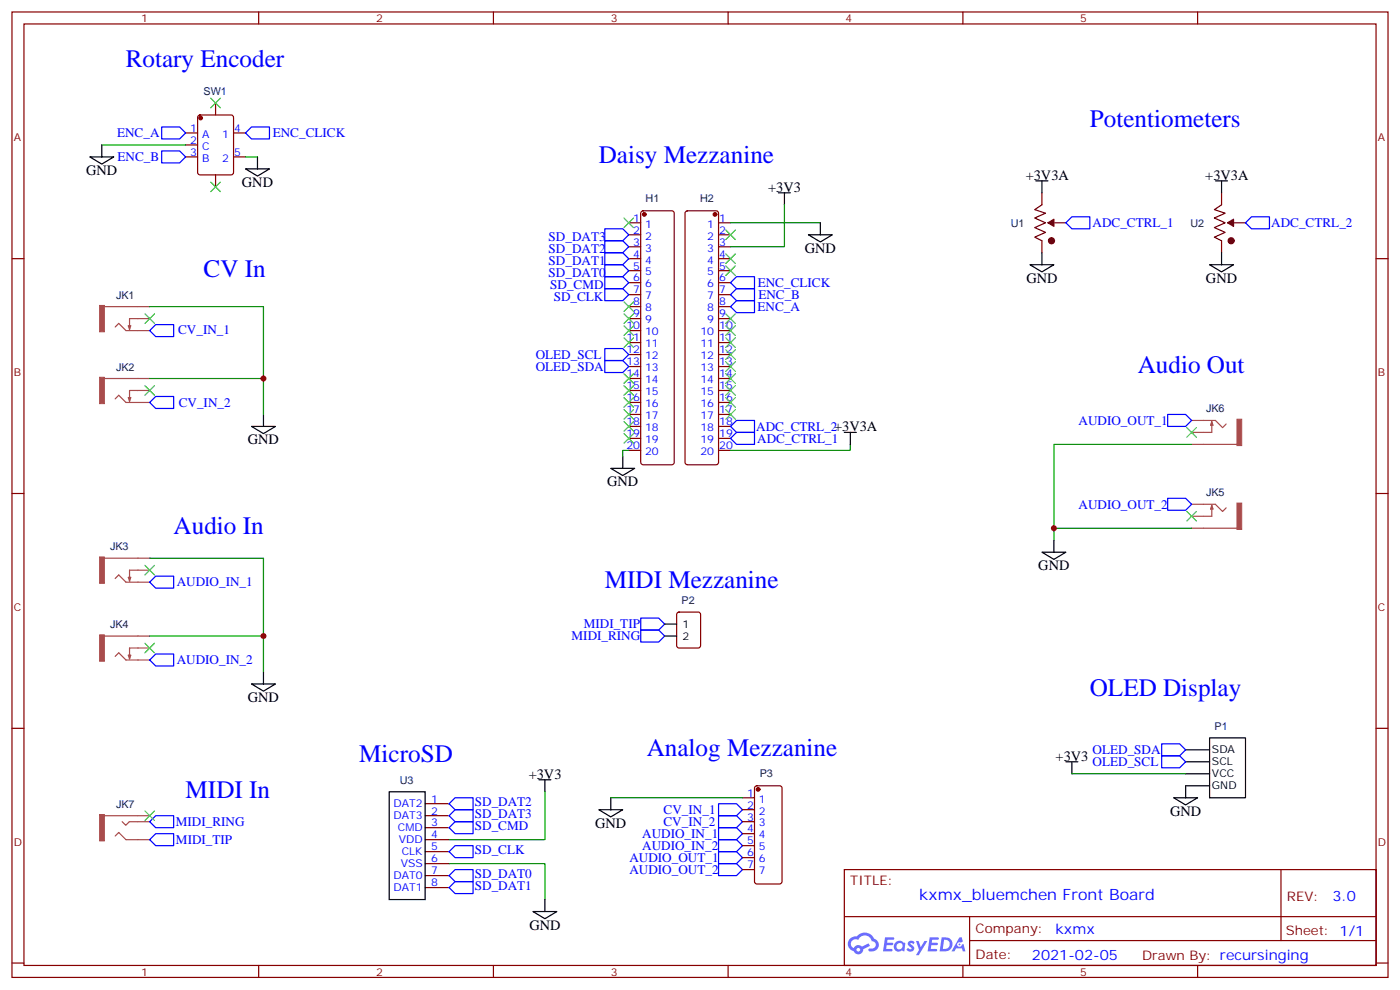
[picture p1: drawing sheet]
<svg xmlns="http://www.w3.org/2000/svg" width="412mm" height="292mm" viewBox="0 0 412 292" stroke-linecap="round" stroke-linejoin="round" font-family="sans-serif">
<g fill="none" stroke="#870000" stroke-width=".35">
<path d="M3.5 3.5h405.4v284.4h-405.4zM7.1 7.1h398.2v277.2h-398.2zM76.2 3.5v3.6M145.3 3.5v3.6M214.5 3.5v3.6M283.6 3.5v3.6M352.8 3.5v3.6M3.5 76.2h3.6M405.3 76.2h3.6M3.5 145.3h3.6M405.3 145.3h3.6M3.5 214.5h3.6"/>
<path d="M405.3 214.5h3.6M248.7 256.1h156.6v28.2h-156.6zM377.3 256.1v20.9M248.7 270h156.5M285.6 277h119.6M285.6 270v14.1M3.5 283.6h3.6M76.2 284.3v3.6M145.3 284.3v3.6M214.5 284.3v3.6M283.6 284.3v3.6M352.8 284.3v3.6"/>
<path d="M405.3 283.6h3.6"/>
</g>
<g fill="#5487ff">
<path d="M267.7 277.3a1.22 1.22 0 0 1 1.7 .3l-.4 .5a.47 .47 0 0 0-.3-.4 .47 .47 0 0 0-.5 .2l.1 .3a1.14 1.14 0 0 1 .8 1.7 1.14 1.14 0 0 1-1.9 0l-.2-.2 .5-.5 .7 .4a.29 .29 0 0 0 .3-.3 .29 .29 0 0 0-.2-.3 1.04 1.04 0 0 1-.6-1.7z"/>
<path d="M260.7 276h2.4l.3 .2-.2 .5-1.8 .1-.1 .8h1.5l.3 .4-.3 .4h-1.6l-.2 1.1h1.7l.2 .3-.2 .3-2.6 .1z"/>
<path d="M273.8 276h2.4l.3 .2-.1 .5-1.8 .1-.2 .8h1.6l.3 .4-.4 .4h-1.6l-.1 1.1h1.7l.2 .3-.2 .3-2.6 .1z"/>
<path d="M282.6 276.1h.7l.3 1.2-.6 .3a.69 .69 0 0 0-1 .3 .69 .69 0 0 0 .4 1 .69 .69 0 0 0 .9-.7l.5-.2 .6 2.2h-.8l-.2-.9h-1.8l-.5 .9h-.8z"/>
<path d="M269.8 277.1h.8l.6 1.8 1.1-1.8h.9l-2.6 4.2h-.8l.9-1.5z"/>
<path d="M277.4 276.1l-.6 4.1h1.3a2.11 2.11 0 0 0 2.5-2.1 2.11 2.11 0 0 0-2.5-2zM278.1 276.8a1.39 1.39 0 0 1 1.7 1.4 1.39 1.39 0 0 1-1.8 1.3h-.3z"/>
<path d="M263.7 277.7a1.54 1.54 0 0 0-.1 2.1 1.54 1.54 0 0 0 2.2 .2l.6 .2 .3-2.3-.2-.2-.4-.1a1.49 1.49 0 0 0-2.4 .1zM264 278.7a.94 .94 0 0 1 1.8 0 .94 .94 0 0 1-1.8 0z"/>
<path d="M250.4 276.4a2.18 2.18 0 0 0 1.1 3.7 1.44 1.44 0 0 0 1.6 1 1.44 1.44 0 0 0 1.2-1.5l2-1-.5-.8-1.9 1a1.47 1.47 0 0 0-2.4 .4 1.39 1.39 0 0 1-.7-1.9 1.39 1.39 0 0 1 2-.5 2.12 2.12 0 0 1 2.2-1.3 2.12 2.12 0 0 1 1.9 1.7 1.14 1.14 0 0 1 1.1 1.4 1.14 1.14 0 0 1-1.7 .8 .43 .43 0 0 0-.5 .3 .43 .43 0 0 0 .4 .5 1.98 1.98 0 0 0 2.5-1.2 1.98 1.98 0 0 0-1.2-2.5 3.1 3.1 0 0 0-5.3-.7l-.9 .1zM252.3 279.7a.55 .55 0 0 1 1.1 0 .55 .55 0 0 1-1.1 0z"/>
<circle cx="282.6" cy="278.1" r=".26"/>
</g>
<g fill="none" stroke="#a64a4a" stroke-width=".35">
<path d="M30.7 90.3h13.4M33.9 96.3l1.1-1.1 2.1 2.2h7M37.8 96h.7l-.3 1zM44.1 93.8h-5.9v3.2M30.7 111.5h13.4M33.9 117.5l1.1-1.1 2.1 2.1h7M37.8 117.1h.7l-.3 1.1zM44.1 115h-5.9v3.2M351 123.8h7l2.1 2.1 1.1-1M351 130.9h13.4M357 124.2v3.2h-6M357 124.2l.3 1h-.7z"/>
<path d="M351 148.5h7l2.1 2.1 1.1-1M351 155.6h13.4M357 148.9v3.1h-6M357 148.9l.3 1h-.7zM30.7 164.4h13.4M33.9 170.4l1.1-1.1 2.1 2.1h7M37.8 170h.7l-.3 1.1zM44.1 167.9h-5.9v3.2M30.7 187.3h13.4M33.9 193.3l1.1-1 2.1 2.1h7M37.8 193h.7l-.3 1zM44.1 190.9h-5.9v3.1"/>
<path d="M30.7 240.2h13.4M33.9 246.2l1.1-1 2.1 2.1h7M36 242l1 1.1 1.1-1.1h6"/>
</g>
<g fill="#a64a4a" stroke="#a64a4a" stroke-width=".29">
<path d="M29.3 90h1.4v7.7h-1.4z"/>
<path d="M29.3 111.1h1.4v7.8h-1.4z"/>
<path d="M29.3 164h1.4v7.8h-1.4z"/>
<path d="M29.3 187h1.4v7.7h-1.4z"/>
<path d="M29.3 239.9h1.4v7.8h-1.4z"/>
<path d="M364.4 123.5h1.4v7.7h-1.4z"/>
<path d="M364.4 148.2h1.4v7.7h-1.4z"/>
</g>
<g fill="none" stroke="#870000" stroke-width=".35">
<path d="M306.9 56.8v3.5M185.2 65.6h3.5M185.2 69.1h3.5M185.2 72.7h3.5M185.2 76.2h3.5M185.2 79.7h3.5M189 62.3l.4-.2h8.5l.5 .2 .2 .5v73.4l-.2 .5-.5 .2h-8.5l-.5-.3-.2-.4v-73.4zM202 62.3l.5-.2h8.5l.5 .2 .2 .5v73.4l-.3 .5-.4 .2h-8.5l-.5-.3-.2-.4v-73.4zM211.7 65.6h3.5M211.7 69.1h3.5M211.7 72.7h3.5M211.7 76.2h3.5"/>
<path d="M211.7 79.7h3.5M306.9 70.9v3.5M310.4 65.6h3.6M185.2 83.3h3.5M185.2 86.8h3.5M185.2 90.3h3.5M185.2 93.8h3.5M185.2 97.4h3.5M211.7 83.3h3.5M211.7 86.8h3.5M211.7 90.3h3.5M211.7 93.8h3.5"/>
<path d="M211.7 97.4h3.5M185.2 100.9h3.5M185.2 104.4h3.5M185.2 108h3.5M185.2 111.5h3.5M185.2 115h3.5M185.2 118.5h3.5M211.7 100.9h3.5M211.7 104.4h3.5M211.7 108h3.5M211.7 111.5h3.5M211.7 115h3.5"/>
<path d="M211.7 118.5h3.5M185.2 122.1h3.5M185.2 125.6h3.5M185.2 129.1h3.5M185.2 132.6h3.5M211.7 122.1h3.5M211.7 125.6h3.5M211.7 129.1h3.5M211.7 132.6h3.5M218.7 234.9h3.5M218.7 238.5h3.5M222.5 231.6l.5-.2h6.7l.6 .5 .1 27.7-.5 .7-6.9 .1-.7-.5-.1-27.8z"/>
<path d="M218.7 242h3.5M218.7 245.5h3.5M218.7 249.1h3.5M218.7 252.6h3.5M218.7 256.1h3.5"/>
</g>
<g fill="#870000" stroke="#870000" stroke-width=".35">
<circle cx="210.6" cy="63.1" r=".53"/>
<circle cx="189.8" cy="63.1" r=".53"/>
<circle cx="223.3" cy="232.5" r=".53"/>
</g>
<g fill="none" stroke="#3c3" stroke-width=".35">
<path d="M213.8 78.3l2.8 2.8M213.8 74.8l2.8 2.8M216.6 78.3l-2.8 2.8M216.6 74.8l-2.8 2.8M183.8 99.5l2.8 2.8M183.8 96l2.8 2.8M183.8 92.4l2.8 2.8M183.8 88.9l2.8 2.8M186.6 99.5l-2.8 2.8M186.6 96l-2.8 2.8M186.6 92.4l-2.8 2.8M186.6 88.9l-2.8 2.8"/>
<path d="M213.8 99.5l2.8 2.8M213.8 96l2.8 2.8M213.8 92.4l2.8 2.8M216.6 99.5l-2.8 2.8M216.6 96l-2.8 2.8M216.6 92.4l-2.8 2.8M183.8 110.1l2.8 2.8M186.6 110.1l-2.8 2.8M213.8 113.6l2.8 2.8M213.8 110.1l2.8 2.8M213.8 103l2.8 2.8M213.8 117.1l2.8 2.8"/>
<path d="M213.8 106.5l2.8 2.9M216.6 113.6l-2.8 2.8M216.6 110.1l-2.8 2.8M216.6 103l-2.8 2.8M216.6 117.1l-2.8 2.8M216.6 106.5l-2.8 2.9M213.8 120.7l2.8 2.8M216.6 120.7l-2.8 2.8"/>
</g>
<path d="M215.2 65.6h26.5M185.2 132.6h-1.8v1.8M250.5 130.9v1.7h-35.3" fill="none" stroke="#008700" stroke-width=".35"/>
<path d="M238.1 69.1h7.1l-3.5 2.2zM241.7 65.6v3.5M179.9 137.9h7.1l-3.6 2.2zM183.4 134.4v3.5M248.7 127.4h3.5M250.5 127.4v3.5" fill="none" stroke="#000" stroke-width=".35"/>
<g fill="none" stroke="#00f" stroke-width=".35">
<path d="M44.1 97.4l1.8-1.8h5.3v3.5h-5.3zM44.1 118.5l1.8-1.7h5.3v3.5h-5.3zM215.2 129.1l1.8-1.7h5.2v3.5h-5.2zM215.2 125.6l1.8-1.8h5.2v3.6h-5.2zM344 122.1h5.2l1.8 1.7-1.8 1.8h-5.2zM344 146.8h5.2l1.8 1.7-1.8 1.8h-5.2zM44.1 171.4l1.8-1.7h5.3v3.5h-5.3zM44.1 194.4l1.8-1.8h5.3v3.5h-5.3zM211.7 236.7h5.3l1.7 1.8-1.7 1.7h-5.3zM44.1 247.3l1.8-1.8h5.3v3.6h-5.3zM44.1 242l1.8-1.8h5.3v3.6h-5.3zM211.7 240.2h5.3l1.7 1.8-1.7 1.8h-5.3z"/>
<path d="M211.7 254.4h5.3l1.7 1.7-1.7 1.8h-5.3zM211.7 250.8h5.3l1.7 1.8-1.7 1.8h-5.3zM211.7 247.3h5.3l1.7 1.8-1.7 1.7h-5.3zM211.7 243.8h5.3l1.7 1.7-1.7 1.8h-5.3z"/>
</g>
<circle cx="309.7" cy="70.9" r=".88" fill="#600" stroke="#600" stroke-width=".35"/>
<path d="M306.9 60.3l-2.1 1.4 3.2 1.1-3.2 1.4 3.2 1.4-3.2 1.4 3.2 1.4-3.2 1.5 2.1 1" fill="none" stroke="#600" stroke-width=".35"/>
<path d="M308.7 65.6l1.7-1v2.1z" fill="#600" stroke="#603" stroke-width=".35"/>
<path d="M359.8 56.8v3.5M359.8 70.9v3.5M363.4 65.6h3.5" fill="none" stroke="#870000" stroke-width=".35"/>
<circle cx="362.7" cy="70.9" r=".88" fill="#600" stroke="#600" stroke-width=".35"/>
<path d="M359.8 60.3l-2.1 1.4 3.2 1.1-3.2 1.4 3.2 1.4-3.2 1.4 3.2 1.4-3.2 1.5 2.1 1" fill="none" stroke="#600" stroke-width=".35"/>
<path d="M361.6 65.6l1.8-1v2.1z" fill="#600" stroke="#603" stroke-width=".35"/>
<g fill="none" stroke="#000" stroke-width=".35">
<path d="M26.5 46.2h7l-3.5 2.1zM30 42.7v3.5M72.3 49.7h7.1l-3.6 2.2zM75.8 46.2v3.5M229.3 56.8h3.5M231.1 56.8v3.5M305.2 53.3h3.5M306.9 53.3v3.5M358.1 53.3h3.5M359.8 53.3v3.5M303.4 78h7l-3.5 2.1zM306.9 74.4v3.6"/>
<path d="M356.3 78h7.1l-3.6 2.1zM359.8 74.4v3.6M74.1 125.6h7l-3.5 2.1zM77.6 122.1v3.5M310.4 159.1v3.5M306.9 162.6h7.1l-3.6 2.1zM77.6 197.9v3.5M195.8 183.8h3.5M195.8 187.3h3.5M74.1 201.4h7l-3.5 2.2zM356.3 217.3h10.6v17.6h-10.6zM114.7 233.2h10.5v31.7h-10.5z"/>
<path d="M158.7 229.7h3.6M160.5 229.7v3.5M176.4 238.5h7l-3.5 2.1zM179.9 234.9v3.6M314 224.4h3.5M315.7 224.4v3.5M345.7 234.9h7.1l-3.6 2.2zM349.2 227.9h7.1M349.2 224.4h7.1M349.2 220.8h7.1M356.3 231.4h-7.1v3.5M157 268.5h7l-3.5 2.1z"/>
<path d="M160.5 264.9v3.6"/>
</g>
<g fill="none" stroke="#00f" stroke-width=".35">
<path d="M47.6 37.4h5.3l1.8 1.8-1.8 1.7h-5.3zM72.3 39.2l1.8-1.8h5.3v3.5h-5.3zM47.6 44.5h5.3l1.8 1.7-1.8 1.8h-5.3zM178.2 70.9h5.2l1.8 1.8-1.8 1.7h-5.2zM178.2 67.4h5.2l1.8 1.7-1.8 1.8h-5.2zM178.2 78h5.2l1.8 1.7-1.8 1.8h-5.2zM178.2 74.4h5.2l1.8 1.8-1.8 1.8h-5.2zM314 65.6l1.7-1.7h5.3v3.5h-5.3zM366.9 65.6l1.8-1.7h5.2v3.5h-5.2zM178.2 81.5h5.2l1.8 1.8-1.8 1.7h-5.2zM178.2 85h5.2l1.8 1.8-1.8 1.7h-5.2zM215.2 90.3l1.8-1.8h5.2v3.6h-5.2z"/>
<path d="M215.2 86.8l1.8-1.8h5.2v3.5h-5.2zM215.2 83.3l1.8-1.8h5.2v3.5h-5.2zM178.2 102.7h5.2l1.8 1.7-1.8 1.8h-5.2zM178.2 106.2h5.2l1.8 1.8-1.8 1.7h-5.2zM188.7 185.6h5.3l1.8 1.7-1.8 1.8h-5.3zM188.7 182h5.3l1.8 1.8-1.8 1.8h-5.3zM342.2 219.1h5.3l1.7 1.7-1.7 1.8h-5.3zM134.1 234.9h5.2v3.6h-5.2l-1.8-1.8zM342.2 222.6h5.3l1.7 1.8-1.7 1.7h-5.3zM132.3 240.2l1.8-1.7h5.2v3.5h-5.2zM132.3 243.8l1.8-1.8h5.2v3.5h-5.2zM132.3 250.8l1.8-1.7h5.2v3.5h-5.2z"/>
<path d="M132.3 257.9l1.8-1.8h5.2v3.5h-5.2zM132.3 261.4l1.8-1.8h5.2v3.6h-5.2z"/>
</g>
<g fill="none" stroke="#008700" stroke-width=".35">
<path d="M30 42.7h24.7M72.3 46.2h3.5M231.1 60.3v12.4h-15.9M44.1 90.3h33.5v21.2h-33.5M77.6 111.5v10.6M351 130.9h-40.6v28.2M310.4 155.6h40.6M44.1 164.4h33.5v22.9M44.1 187.3h33.5v10.6M160.5 233.2v14.1h-28.2M179.9 234.9h38.8M315.7 227.9h33.5"/>
<path d="M132.3 254.4h28.2v10.5"/>
</g>
<g fill="none" stroke="#870000" stroke-width=".35">
<path d="M54.7 39.2h3.5M58.4 34.1l.5-.2h9.2l.6 .4 .1 16.5-.5 .7h-9.4l-.6-.5-.1-16.4zM63.5 30.3v3.6M68.8 39.2h3.5M54.7 42.7h3.5M54.7 46.2h3.5M63.5 51.5v3.5M68.8 46.2h3.5M199.6 180.5l.4-.2h5.7l.6 .4 .1 9.4-.5 .7-5.9 .1-.6-.5-.1-9.4zM125.2 236.7h7.1M125.2 240.2h7.1M125.2 243.8h7.1"/>
<path d="M125.2 247.3h7.1M125.2 250.8h7.1M125.2 254.4h7.1M125.2 257.9h7.1M125.2 261.4h7.1"/>
</g>
<circle cx="59.1" cy="34.7" r=".53" fill="#870000" stroke="#870000" stroke-width=".35"/>
<g fill="none" stroke="#3c3" stroke-width=".35">
<path d="M62.1 28.9l2.8 2.9M64.9 28.9l-2.8 2.9M62.1 53.6l2.8 2.8M64.9 53.6l-2.8 2.8M183.8 64.2l2.8 2.8M186.6 64.2l-2.8 2.8M213.8 67.7l2.8 2.9M216.6 67.7l-2.8 2.9M42.7 92.4l2.8 2.8M45.5 92.4l-2.8 2.8M42.7 113.6l2.8 2.8M45.5 113.6l-2.8 2.8"/>
<path d="M183.8 117.1l2.8 2.8M183.8 113.6l2.8 2.8M186.6 117.1l-2.8 2.8M186.6 113.6l-2.8 2.8M183.8 120.7l2.8 2.8M183.8 124.2l2.8 2.8M183.8 127.7l2.8 2.8M186.6 120.7l-2.8 2.8M186.6 124.2l-2.8 2.8M186.6 127.7l-2.8 2.8M349.6 125.9l2.8 2.9M352.4 125.9l-2.8 2.9"/>
<path d="M349.6 150.6l2.8 2.9M352.4 150.6l-2.8 2.9M42.7 166.5l2.8 2.8M45.5 166.5l-2.8 2.8M42.7 189.4l2.8 2.9M45.5 189.4l-2.8 2.9M42.7 238.8l2.8 2.9M45.5 238.8l-2.8 2.9"/>
</g>
<g fill="#c00">
<circle cx="310.4" cy="155.6" r=".88"/>
<circle cx="77.6" cy="111.5" r=".88"/>
<circle cx="77.6" cy="187.3" r=".88"/>
</g>
<g font-size="7.4" fill="#00f">
<text x="37" y="19.8">Rotary Encoder</text>
<text x="321" y="37.4">Potentiometers</text>
<text x="176.4" y="48">Daisy Mezzanine</text>
<text x="60" y="81.5">CV In</text>
<text x="335.1" y="109.7">Audio Out</text>
<text x="51.2" y="157.3">Audio In</text>
<text x="178.2" y="173.2">MIDI Mezzanine</text>
<text x="321" y="205">OLED Display</text>
<text x="105.8" y="224.4">MicroSD</text>
<text x="190.5" y="222.6">Analog Mezzanine</text>
<text x="54.7" y="234.9">MIDI In</text>
</g>
<text font-size="4.6" fill="#00f" x="270.8" y="265.1">kxmx_bluemchen Front Board</text>
<g font-size="4.2">
<text x="25.4" y="51.5">GND</text>
<text x="302.1" y="52.9">+3V3A</text>
<text x="355" y="52.9">+3V3A</text>
<text x="71.3" y="55">GND</text>
<text x="226.3" y="56.4">+3V3</text>
<text x="237.1" y="74.4">GND</text>
<text x="302.3" y="83.3">GND</text>
<text x="355.2" y="83.3">GND</text>
<text x="73" y="130.9">GND</text>
<text x="178.9" y="143.2">GND</text>
<text x="305.9" y="167.9">GND</text>
<text x="73" y="206.7">GND</text>
<text x="311" y="224">+3V3</text>
<text x="155.7" y="229.3">+3V3</text>
<text x="175.3" y="243.8">GND</text>
<text x="344.7" y="240.2">GND</text>
<text x="155.9" y="273.8">GND</text>
</g>
<g font-size="4.2" fill="#00f">
<text x="392.5" y="265.4">3.0</text>
<text x="310.9" y="274.9">kxmx</text>
<text x="304" y="282.7">2021-02-05</text>
</g>
<g font-size="3.9" fill="#00f">
<text x="34.5" y="40.4">ENC_A</text>
<text x="80.3" y="40.4">ENC_CLICK</text>
<text x="34.6" y="47.5">ENC_B</text>
<text x="161.6" y="71.1">SD_DAT3</text>
<text x="321.8" y="66.9">ADC_CTRL_1</text>
<text x="374.5" y="66.9">ADC_CTRL_2</text>
<text x="161.6" y="74.6">SD_DAT2</text>
<text x="161.6" y="81.7">SD_DAT0</text>
<text x="161.6" y="78.1">SD_DAT1</text>
<text x="162.1" y="85.2">SD_CMD</text>
<text x="163.1" y="88.7">SD_CLK</text>
<text x="223.2" y="84.5">ENC_CLICK</text>
<text x="223.4" y="88">ENC_B</text>
<text x="223.2" y="91.5">ENC_A</text>
<text x="52.5" y="98.5">CV_IN_1</text>
<text x="157.8" y="105.7">OLED_SCL</text>
<text x="157.8" y="109.2">OLED_SDA</text>
<text x="52.6" y="119.7">CV_IN_2</text>
<text x="317.7" y="125.1">AUDIO_OUT_1</text>
<text x="222.8" y="126.8">ADC_CTRL_2+3V3A</text>
<text x="223.1" y="130.4">ADC_CTRL_1</text>
<text x="317.7" y="149.8">AUDIO_OUT_2</text>
<text x="52" y="172.7">AUDIO_IN_1</text>
<text x="171.9" y="185">MIDI_TIP</text>
<text x="168.4" y="188.6">MIDI_RING</text>
<text x="52" y="195.6">AUDIO_IN_2</text>
<text x="321.8" y="222.1">OLED_SDA</text>
<text x="321.8" y="225.6">OLED_SCL</text>
<text x="139.9" y="237.3">SD_DAT2</text>
<text x="195.5" y="239.7">CV_IN_1</text>
<text x="51.8" y="243.2">MIDI_RING</text>
<text x="139.9" y="240.8">SD_DAT3</text>
<text x="139.9" y="244.4">SD_CMD</text>
<text x="195.4" y="243.3">CV_IN_2</text>
<text x="51.8" y="248.5">MIDI_TIP</text>
<text x="139.9" y="251.4">SD_CLK</text>
<text x="189.2" y="250.3">AUDIO_IN_2</text>
<text x="189.2" y="246.8">AUDIO_IN_1</text>
<text x="185.4" y="257.4">AUDIO_OUT_2</text>
<text x="185.4" y="253.8">AUDIO_OUT_1</text>
<text x="139.9" y="258.5">SD_DAT0</text>
<text x="139.9" y="262">SD_DAT1</text>
</g>
<g font-size="3.9" fill="#800">
<text x="250.5" y="260.7">TITLE:</text>
<text x="379.1" y="265.4">REV:</text>
<text x="287.4" y="274.9">Company:</text>
<text x="378.7" y="275.5">Sheet: 1/1</text>
<text x="287.4" y="282.6">Date:</text>
<text x="336.4" y="282.7">Drawn By: recursinging</text>
</g>
<g font-size="3.2" fill="#800">
<text x="41.6" y="6.5">1</text>
<text x="110.8" y="6.5">2</text>
<text x="179.9" y="6.5">3</text>
<text x="249.1" y="6.5">4</text>
<text x="318.2" y="6.5">5</text>
<text x="4.1" y="41.6">A</text>
<text x="405.9" y="41.6">A</text>
<text x="4.1" y="110.8">B</text>
<text x="405.9" y="110.8">B</text>
<text x="4.1" y="179.9">C</text>
<text x="405.9" y="179.9">C</text>
<text x="4.1" y="249.1">D</text>
<text x="405.9" y="249.1">D</text>
<text x="41.6" y="287.3">1</text>
<text x="110.8" y="287.3">2</text>
<text x="179.9" y="287.3">3</text>
<text x="249.1" y="287.3">4</text>
<text x="318.2" y="287.3">5</text>
</g>
<g font-size="3.2" fill="#000080">
<text x="60" y="27.9">SW1</text>
<text x="190.2" y="59.6">H1</text>
<text x="206.2" y="59.6">H2</text>
<text x="297.7" y="66.8">U1</text>
<text x="350.6" y="66.8">U2</text>
<text x="34.2" y="88">JK1</text>
<text x="34.2" y="109.1">JK2</text>
<text x="355.3" y="121.4">JK6</text>
<text x="355.3" y="146.1">JK5</text>
<text x="32.4" y="162">JK3</text>
<text x="200.8" y="177.9">P2</text>
<text x="32.4" y="185">JK4</text>
<text x="357.8" y="215">P1</text>
<text x="117.7" y="230.8">U3</text>
<text x="223.8" y="229">P3</text>
<text x="34.2" y="237.9">JK7</text>
</g>
<g font-size="3.2" fill="#00f">
<text x="56" y="38.8">1</text>
<text x="59.5" y="40.6">A</text>
<text x="65.5" y="40.6">1</text>
<text x="69" y="38.8">4</text>
<text x="56" y="42.3">2</text>
<text x="56" y="45.9">3</text>
<text x="59.5" y="44.1">C</text>
<text x="59.5" y="47.6">B</text>
<text x="65.5" y="47.6">2</text>
<text x="69" y="45.9">5</text>
<text x="186.5" y="65.3">1</text>
<text x="211.8" y="65.3">1</text>
<text x="186.5" y="68.8">2</text>
<text x="190" y="67">1</text>
<text x="190" y="70.6">2</text>
<text x="208.3" y="67">1</text>
<text x="208.3" y="70.6">2</text>
<text x="211.8" y="68.8">2</text>
<text x="186.5" y="72.3">3</text>
<text x="186.5" y="75.8">4</text>
<text x="190" y="74.1">3</text>
<text x="190" y="77.6">4</text>
<text x="208.3" y="74.1">3</text>
<text x="208.3" y="77.6">4</text>
<text x="211.8" y="72.3">3</text>
<text x="211.8" y="75.8">4</text>
<text x="186.5" y="79.4">5</text>
<text x="186.5" y="82.9">6</text>
<text x="190" y="81.1">5</text>
<text x="208.3" y="81.1">5</text>
<text x="211.8" y="79.4">5</text>
<text x="211.8" y="82.9">6</text>
<text x="186.5" y="86.4">7</text>
<text x="186.5" y="90">8</text>
<text x="190" y="84.7">6</text>
<text x="190" y="88.2">7</text>
<text x="208.3" y="84.7">6</text>
<text x="208.3" y="88.2">7</text>
<text x="211.8" y="86.4">7</text>
<text x="211.8" y="90">8</text>
<text x="186.5" y="93.5">9</text>
<text x="190" y="91.7">8</text>
<text x="190" y="95.2">9</text>
<text x="208.3" y="91.7">8</text>
<text x="208.3" y="95.2">9</text>
<text x="211.8" y="93.5">9</text>
<text x="184.5" y="97">10</text>
<text x="184.5" y="100.5">11</text>
<text x="190" y="98.8">10</text>
<text x="206.3" y="98.8">10</text>
<text x="211.8" y="97">10</text>
<text x="211.8" y="100.5">11</text>
<text x="184.5" y="104.1">12</text>
<text x="184.5" y="107.6">13</text>
<text x="190" y="102.3">11</text>
<text x="190" y="105.8">12</text>
<text x="206.3" y="102.3">11</text>
<text x="206.3" y="105.8">12</text>
<text x="211.8" y="104.1">12</text>
<text x="211.8" y="107.6">13</text>
<text x="184.5" y="111.1">14</text>
<text x="190" y="109.4">13</text>
<text x="190" y="112.9">14</text>
<text x="206.3" y="109.4">13</text>
<text x="206.3" y="112.9">14</text>
<text x="211.8" y="111.1">14</text>
<text x="184.5" y="114.7">15</text>
<text x="184.5" y="118.2">16</text>
<text x="190" y="116.4">15</text>
<text x="190" y="119.9">16</text>
<text x="206.3" y="116.4">15</text>
<text x="206.3" y="119.9">16</text>
<text x="211.8" y="114.7">15</text>
<text x="211.8" y="118.2">16</text>
<text x="184.5" y="121.7">17</text>
<text x="184.5" y="125.2">18</text>
<text x="190" y="123.5">17</text>
<text x="206.3" y="123.5">17</text>
<text x="211.8" y="121.7">17</text>
<text x="211.8" y="125.2">18</text>
<text x="184.5" y="128.8">19</text>
<text x="190" y="127">18</text>
<text x="190" y="130.5">19</text>
<text x="206.3" y="127">18</text>
<text x="206.3" y="130.5">19</text>
<text x="211.8" y="128.8">19</text>
<text x="184.5" y="132.3">20</text>
<text x="190" y="134.1">20</text>
<text x="206.3" y="134.1">20</text>
<text x="211.8" y="132.3">20</text>
<text x="115.9" y="237.8">DAT2</text>
<text x="127" y="236.4">1</text>
<text x="127" y="239.9">2</text>
<text x="220.1" y="234.6">1</text>
<text x="220.1" y="238.1">2</text>
<text x="223.6" y="236.4">1</text>
<text x="223.6" y="239.9">2</text>
<text x="115.9" y="241.3">DAT3</text>
<text x="117.2" y="244.8">CMD</text>
<text x="127" y="243.4">3</text>
<text x="220.1" y="241.7">3</text>
<text x="220.1" y="245.2">4</text>
<text x="223.6" y="243.4">3</text>
<text x="117.5" y="248.4">VDD</text>
<text x="118.4" y="251.9">CLK</text>
<text x="127" y="246.9">4</text>
<text x="127" y="250.5">5</text>
<text x="220.1" y="248.7">5</text>
<text x="223.6" y="246.9">4</text>
<text x="223.6" y="250.5">5</text>
<text x="118" y="255.4">VSS</text>
<text x="127" y="254">6</text>
<text x="127" y="257.5">7</text>
<text x="220.1" y="252.2">6</text>
<text x="220.1" y="255.8">7</text>
<text x="223.6" y="254">6</text>
<text x="223.6" y="257.5">7</text>
<text x="115.9" y="258.9">DAT0</text>
<text x="115.9" y="262.5">DAT1</text>
<text x="127" y="261.1">8</text>
</g>
<g font-size="3.2">
<text x="201.1" y="184.9">1</text>
<text x="201.1" y="188.4">2</text>
<text x="357" y="221.9">SDA</text>
<text x="357" y="225.4">SCL</text>
<text x="357" y="232.5">GND</text>
<text x="357" y="229">VCC</text>
</g>
</svg>
